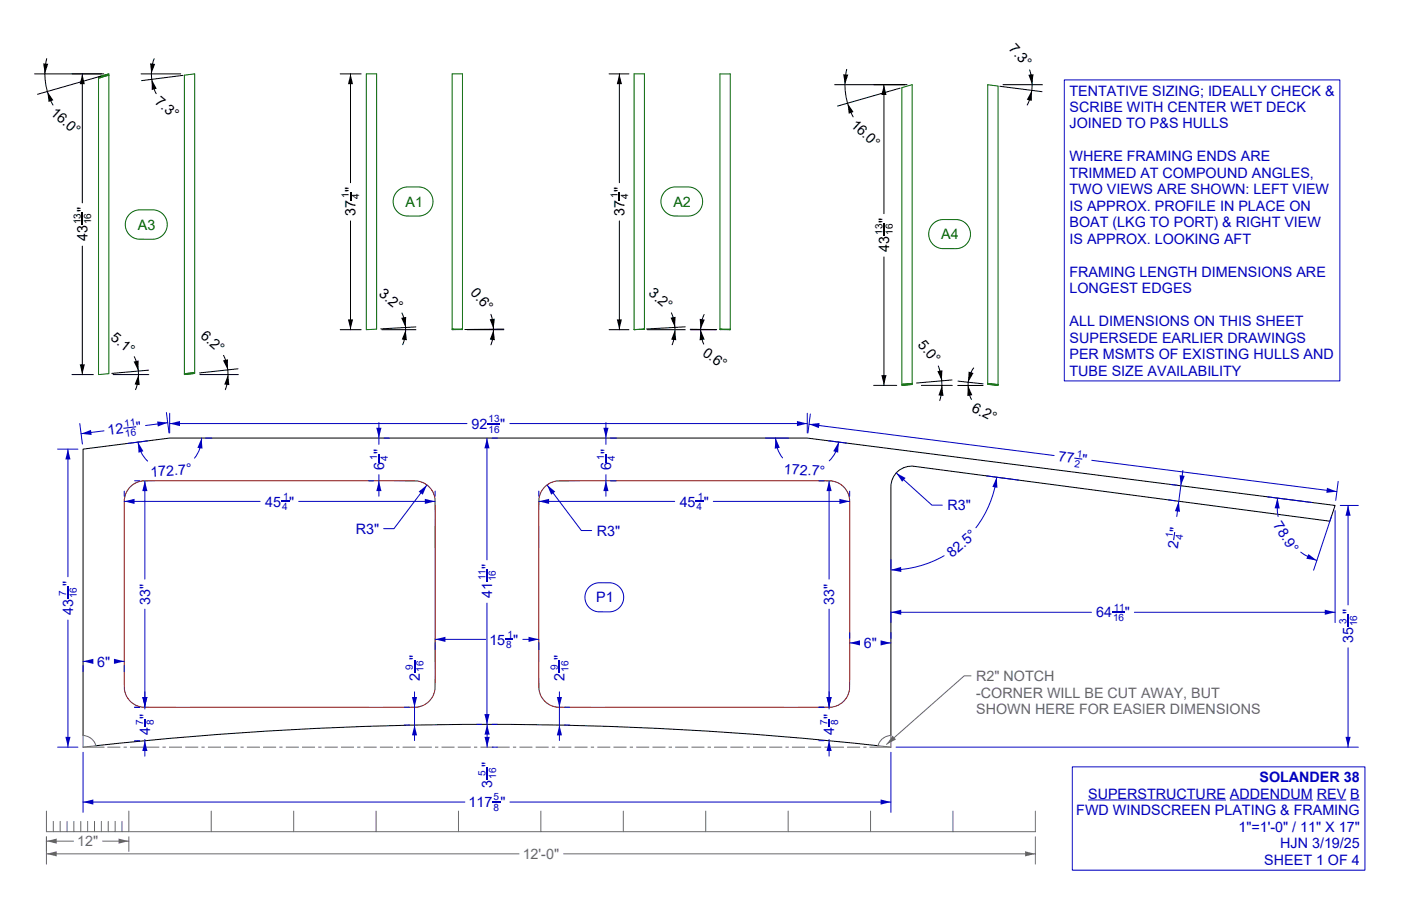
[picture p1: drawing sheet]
<svg xmlns="http://www.w3.org/2000/svg" width="432mm" height="279mm" viewBox="0 0 432 279" stroke-linecap="round" stroke-linejoin="round" font-family="sans-serif">
<!-- layer: Make2D -->
<g fill="none" stroke="#696969" stroke-width=".31">
<path d="M25.6 226.7a4.6 4.6 0 0 1 4 3.3l-4 .4zM25.6 230.4h6.5M33.1 230.4h4M38.1 230.4h1M40.1 230.4h4M45.1 230.4h4M50.1 230.4h1M52.1 230.4h4M57.1 230.4h4M62.1 230.4h1M64.1 230.4h4M69.1 230.4h4"/>
<path d="M74.1 230.4h1M76.1 230.4h4M81.1 230.4h4M86.1 230.4h1M88.1 230.4h4M93.1 230.4h4M98.1 230.4h1M100.1 230.4h4M105.1 230.4h4M110.1 230.4h1M112.1 230.4h4M117.1 230.4h4"/>
<path d="M122.1 230.4h1M124.1 230.4h4M129.1 230.4h4M134.1 230.4h1M136.1 230.4h4M141.1 230.4h4M146.1 230.4h1M148.1 230.4h4M153.1 230.4h4M158.1 230.4h1M160.1 230.4h4M165.1 230.4h4"/>
<path d="M170.1 230.4h1M172.1 230.4h4M177.1 230.4h4M182.1 230.4h1M184.1 230.4h4M189.1 230.4h4M194.1 230.4h1M196.1 230.4h4M201.1 230.4h4M206.1 230.4h1M208.1 230.4h4M213.1 230.4h4"/>
<path d="M218.1 230.4h1M220.1 230.4h4M225.1 230.4h4M230.1 230.4h1M232.1 230.4h4M237.1 230.4h4M242.1 230.4h1M244.1 230.4h4M249.1 230.4h4M254.1 230.4h1M256.1 230.4h4M261.1 230.4h4"/>
<path d="M266.1 230.4h1M268.1 230.4h6.5M271.7 228.1l1.3-.9 1.6-.5v3.7l-4-.4z"/>
</g>
<g fill="none" stroke="#006300" stroke-width=".31">
<path d="M30.4 23.7l3.1-.9v92.4l-3.1 .3zM30.6 24h.1M33.3 23.2h.1M33.3 22.9v.3l-2.7 .8v-.4M33.5 23.2l-3.1 .9M112.9 22.8h3.2v78.7l-3.2 .2zM195.4 22.8h3.2v78.7l-3.2 .1zM122.5 59a4.5 4.5 0 0 1 3.2-1.4l3.7 .1a4.5 4.5 0 0 1 4.1 4.6 4.5 4.5 0 0 1-4.5 4.3h-3.7a4.5 4.5 0 0 1-3.9-2.9 4.5 4.5 0 0 1 1.1-4.7zM205 59a4.5 4.5 0 0 1 3.2-1.4l4.3 .1a4.5 4.5 0 0 1 4.1 4.6 4.5 4.5 0 0 1-4.5 4.3h-4.3a4.5 4.5 0 0 1-3.8-2.9 4.5 4.5 0 0 1 1-4.7zM39.9 66a4.5 4.5 0 0 1 3.2-1.3h4.3a4.5 4.5 0 0 1 4.1 4.7 4.5 4.5 0 0 1-4.5 4.4h-4.2a4.5 4.5 0 0 1-3.9-3 4.5 4.5 0 0 1 1-4.8zM287.6 69a4.5 4.5 0 0 1 3.1-1.3h4.3a4.5 4.5 0 0 1 4.1 4.7 4.5 4.5 0 0 1-4.5 4.3h-4.3a4.5 4.5 0 0 1-3.8-3 4.5 4.5 0 0 1 1.1-4.7zM57.1 115.2h.1"/>
<path d="M57.1 115.2l2.6-.2v.2l-2.6 .3zM60 114.9v.3l-3.2 .3v-.3M60 114.9l-3.2 .3M60 114.9v-92.1l-3.2 .4v92M139.4 101.5l.2 .2M139.6 101.5h.1M139.6 101.5l2.7 .1M142.3 101.5v.1M142.5 101.5l-.2 .1M142.5 101.5h-3.1M142.5 101.5v-78.7h-3.1v78.7M195.4 101.6h.1"/>
<path d="M195.7 101.7h.1M198.3 101.5h.1M198.6 101.5h.1M198.6 101.5l-3.2 .2M221.9 101.5l.3 .2M221.9 101.5h3.2M221.9 101.5v-78.7h3.2v78.7M222.2 101.5h.1M222.2 101.5v.1M222.2 101.6l2.6 .1M224.8 101.5v.2M225.1 101.5l-.3 .2"/>
<path d="M278.2 118.5h.1M278.2 118.5l2.7-.2v.3l-2.7 .2zM280.9 118.3h.1M281.1 118.2v.4l-3.1 .3v-.4M281.1 118.2l-3.1 .3M281.1 118.2v-92.1l-3.1 .9v91.5M304.4 118.3v.2l3.2 .4v-.3M304.4 118.3l3.2 .3M304.4 118.3v-92.2l3.2 .4v92.1M304.7 118.3h.1M304.7 118.3l2.6 .3v.2l-2.6-.3zM307.3 118.6h.1"/>
</g>
<g fill="none" stroke="#000" stroke-width=".31">
<path d="M14.4 18.1a19.8 19.8 0 0 0 1.9 14.3M47.5 18.1a13.4 13.4 0 0 0 .6 10.8M10.7 22.8h21.3M25.4 22.8v39.8M31.1 23.5l-19.6 5.6M43.5 22.8h12.2M56.4 23.2l-12.8 1.7M104.9 22.8h6.4M108 22.8v33.6M187.7 22.8h6.1M190.9 22.8v33.6M257.2 26.1h22.4"/>
<path d="M261 21.4a20.8 20.8 0 0 0 1.9 14.6M272.4 26.1v39.8M277.4 27.2l-19.2 5.5M308.2 26.6l13 1.7M309.1 26.1h12.2M317.3 21.6a13.7 13.7 0 0 1-.7 10.8M25.4 75.9v39.6M108 68.1v33.6M190.9 68.1v33.6M272.4 79.2v39.7M123.9 96.5a12.2 12.2 0 0 1 .2 9.8M151.3 96.9a14.3 14.3 0 0 1 0 9.5"/>
<path d="M206.9 96.5a12.7 12.7 0 0 1 .3 9.8M217 97a10.7 10.7 0 0 0-.1 9.1M22.2 115.5h6.6M34.9 115.5h11M41.4 110a12.4 12.4 0 0 1 .4 10.2M45.8 114.2l-11.3 1M61.6 115.5h11.9M68.9 109.6a13.5 13.5 0 0 1 .5 10.6M73.4 113.7l-11.9 1.3M104.9 101.7h6.4M117.7 101.7h10.5M128.2 100.8l-10.8 .6"/>
<path d="M143.9 101.7h11.4M155.3 101.5l-12 .1M187.7 101.7h6.1M199.5 101.7h11.7M211.2 100.8l-11.9 .7M212.8 101.7h8M212.8 101.6h8.1M269.3 118.9h7.1M284 118.9h9.5M289.2 112.9a16.4 16.4 0 0 1 .4 10.7M293.4 117.2l-10.9 .9M295.2 118.9h7.8"/>
<path d="M295.3 117.5l7.7 .9M300.1 113.5a9.3 9.3 0 0 0-.7 9.7M29.6 230a1105.5 1105.5 0 0 1 241 0M274.6 226.7v-76.6a6.4 6.4 0 0 1 7.2-6.3l128.1 16.9 1.6-4.8-162.7-20.8h-196.5l-26.7 3.4v88.2"/>
</g>
<g fill="#000">
<path d="M13.3 19.6l1.6 .1-1.1 3.1zM14.6 28.2l1.9 2.7-1.5 .6zM25.4 22.8l.8 3.2h-1.6zM46.2 19.5l1.6 .2-1.1 3.1zM46.8 24.5l1.5 2.9-1.5 .3zM108 22.8l.8 3.2h-1.6zM190.9 22.8l.8 3.2h-1.6zM259.9 22.9l1.6 .1-1.1 3.1zM261.2 31.8l1.9 2.7-1.5 .6zM272.4 26.1l.8 3.2h-1.6zM318 27.9v3.2l-1.5-.3zM317 23.1l1.5-.2-.4 3.2z"/>
<path d="M24.6 112.3h1.6l-.8 3.2zM41.2 111.5l1.5-.3-.1 3.2zM42.7 115.5l.4 3.3-1.6-.2zM68.7 111.2l1.6-.4-.1 3.3zM70.3 115.5l.4 3.3-1.6-.2zM107.2 98.5h1.6l-.8 3.2zM123.6 98l1.6-.3-.2 3.3zM125 101.7l.4 3.2-1.6-.2zM150.9 98.5l1.6-.2-.4 3.2zM152.1 101.7l.4 3.2-1.5-.2zM190.1 98.5h1.6l-.8 3.2zM206.7 98l1.5-.3-.2 3.3z"/>
<path d="M208 101.7l.4 3.2-1.5-.2zM215.9 101.7l1.3 3-1.6 .3zM215.7 98.3l1.5 .3-1.3 3zM271.6 115.7h1.6l-.8 3.2zM288.9 114.5l1.6-.3-.2 3.2zM290.3 118.9l.5 3.2-1.6-.2zM298.4 118.9l1.3 3-1.6 .2zM298.5 114.6l1.6 .4-1.7 2.9z"/>
</g>
<path d="M108 59.3v2.5M190.9 59.3v2.5M25.4 65.5v4M272.4 68.8v4" fill="none" stroke="#000" stroke-width=".33"/>
<path d="M275.1 226.9l1 1.2-2.9 1.5z" fill="#696969"/>
<path d="M299.3 208.4h-2.1l-24 21.2" fill="none" stroke="#696969" stroke-width=".31"/>
<path d="M40.2 150.1l1.2-1 1.2-.5a10.1 10.1 0 0 1 4.8-.3h81.2a6.4 6.4 0 0 1 5.5 5.5v55.6a8.9 8.9 0 0 1-.9 5.6 6.4 6.4 0 0 1-4.6 3.1h-84.8a6.4 6.4 0 0 1-5.5-5.5v-53.2a19 19 0 0 1 .4-7.1zM167.9 150.1a6.7 6.7 0 0 1 3.6-1.8h81.3a9.9 9.9 0 0 1 5.4 .5 6.4 6.4 0 0 1 3.7 5.8v54.8a8.9 8.9 0 0 1-.9 5.6 6.4 6.4 0 0 1-4.6 3.1h-84.9a6.4 6.4 0 0 1-5.4-5.5v-55.6a8.9 8.9 0 0 1 .8-5.6z" fill="none" stroke="#7f0000" stroke-width=".31"/>
<path d="M181.6 181a4.5 4.5 0 0 1 3.2-1.3h3.3a4.5 4.5 0 0 1 4.1 4.7 4.5 4.5 0 0 1-4.5 4.3h-3.3a4.5 4.5 0 0 1-3.8-3 4.5 4.5 0 0 1 1-4.7z" fill="none" stroke="#0000bf" stroke-width=".31"/>
<path d="M415.5 189.5v4" fill="none" stroke="#0000bf" stroke-width=".33"/>
<g fill="#0000bf">
<path d="M414.7 227.2h1.6l-.8 3.2z"/>
<path d="M415.5 155.9l.8 3.2h-1.6z"/>
</g>
<path d="M413.1 155.9h5.6M415.5 155.9v30.7M415.5 199.8v30.6M276.2 230.4h142.5" fill="none" stroke="#0000bf" stroke-width=".31"/>
<path d="M150.1 236.6v3.9" fill="none" stroke="#0000bf" stroke-width=".33"/>
<g fill="#0000bf">
<path d="M150.1 223.4l.8 3.2h-1.6z"/>
<path d="M149.3 227.2h1.6l-.8 3.2z"/>
</g>
<path d="M150.1 223.4v7M151.7 230.4h1.6M151.7 223.4h1.6" fill="none" stroke="#0000bf" stroke-width=".31"/>
<path d="M129 151.6l2.6-2-1.3 3z" fill="#0000bf"/>
<path d="M131.6 149.6l-10.2 13.4h-3.2" fill="none" stroke="#0000bf" stroke-width=".31"/>
<g fill="#0000bf">
<path d="M255.5 148.3l.8 3.1h-1.6z"/>
<path d="M254.7 214.9h1.6l-.8 3.2z"/>
</g>
<path d="M252.4 148.3h1.5M255.5 148.3v30.3M255.5 187.8v30.3M252.4 218.1h1.5" fill="none" stroke="#0000bf" stroke-width=".31"/>
<path d="M214.4 154.6h2.5" fill="none" stroke="#0000bf" stroke-width=".33"/>
<g fill="#0000bf">
<path d="M166.1 154.6l3.1-.8v1.6z"/>
<path d="M258.7 153.8l3.2 .8-3.2 .8z"/>
</g>
<path d="M166.1 151.4v1.6M166.1 154.6h41.8M219.8 154.6h42.1M261.9 151.4v1.6" fill="none" stroke="#0000bf" stroke-width=".31"/>
<path d="M116.8 140v2.5" fill="none" stroke="#0000bf" stroke-width=".33"/>
<g fill="#0000bf">
<path d="M116.8 148.3l.8 3.1h-1.6z"/>
<path d="M116 131.9h1.6l-.8 3.2z"/>
</g>
<path d="M116.8 130.3v6.7M118.4 135.1h1.6M113.6 148.3h1.6M116.8 146.4v6.6" fill="none" stroke="#0000bf" stroke-width=".31"/>
<g fill="#0000bf">
<path d="M35.1 203.2l3.2 .8-3.2 .7z"/>
<path d="M25.6 204l3.2-.8v1.5z"/>
</g>
<path d="M25.6 205.3v1.8M25.6 204h2.9M35.3 204h3M38.3 205.3v1.8" fill="none" stroke="#0000bf" stroke-width=".31"/>
<path d="M127.8 203.6v4" fill="none" stroke="#0000bf" stroke-width=".33"/>
<g fill="#0000bf">
<path d="M127 214.9h1.6l-.8 3.2z"/>
<path d="M127.8 223.6l.8 3.2h-1.6z"/>
</g>
<path d="M124.6 218.1h1.6M127.8 213.4v15M124.6 223.6h1.7" fill="none" stroke="#0000bf" stroke-width=".31"/>
<path d="M44.6 221.6v2.5" fill="none" stroke="#0000bf" stroke-width=".33"/>
<g fill="#0000bf">
<path d="M43.9 214.9h1.5l-.8 3.2z"/>
<path d="M44.6 228.4l.8 3.2h-1.5z"/>
</g>
<path d="M41.5 218.1h1.6M44.6 213.4v5.3M41.5 228.4h1.6M44.6 228v5.2" fill="none" stroke="#0000bf" stroke-width=".31"/>
<g fill="#0000bf">
<path d="M261.9 198.3l3.2-.8v1.6z"/>
<path d="M271.4 197.5l3.2 .8-3.2 .8z"/>
</g>
<path d="M261.9 195.1v1.8M261.9 198.3h2.9M271.6 198.3h3M274.6 195.1v1.8" fill="none" stroke="#0000bf" stroke-width=".31"/>
<path d="M150.1 175.6v4" fill="none" stroke="#0000bf" stroke-width=".33"/>
<g fill="#0000bf">
<path d="M149.3 220.2h1.6l-.8 3.2z"/>
<path d="M150.1 135.1l.8 3.2h-1.6z"/>
</g>
<path d="M150.1 135.1v37.5M151.7 135.1h1.6M150.1 186v37.4M146.9 223.4h1.6" fill="none" stroke="#0000bf" stroke-width=".31"/>
<path d="M155.7 197.2h2.5" fill="none" stroke="#0000bf" stroke-width=".33"/>
<g fill="#0000bf">
<path d="M134.1 197.2l3.2-.8v1.6z"/>
<path d="M162.9 196.4l3.2 .8-3.2 .8z"/>
</g>
<path d="M134.1 198.2v2.1M134.1 197.2h15.6M161.1 197.2h5M166.1 198.2v2.1" fill="none" stroke="#0000bf" stroke-width=".31"/>
<path d="M151.7 247.3h2.5" fill="none" stroke="#0000bf" stroke-width=".33"/>
<g fill="#0000bf">
<path d="M25.6 247.3l3.2-.8v1.6z"/>
<path d="M271.4 246.5l3.2 .8-3.2 .8z"/>
</g>
<path d="M25.6 232v18.5M274.6 232v18.5M25.6 247.3h117.7M157.2 247.3h117.4" fill="none" stroke="#0000bf" stroke-width=".31"/>
<path d="M168.6 149.5l2.5 2.1-1.2 1z" fill="#0000bf"/>
<path d="M168.6 149.5l10.6 14.1h3.2" fill="none" stroke="#0000bf" stroke-width=".31"/>
<g fill="none" stroke="#696969" stroke-width=".31">
<path d="M14.3 250.1v6.4h304.8v-6.4M16.4 253.3v3.2M18.5 253.3v3.2M20.7 253.3v3.2M22.8 253.3v3.2M24.9 253.3v3.2M27 253.3v3.2M29.1 253.3v3.2M31.2 253.3v3.2M33.4 253.3v3.2M35.5 253.3v3.2M37.6 253.3v3.2"/>
<path d="M39.7 250.1v6.4M65.1 250.1v6.4M90.5 250.1v6.4M115.9 250.1v6.4M141.3 250.1v6.4M166.7 250.1v6.4M192.1 250.1v6.4M217.5 250.1v6.4M242.9 250.1v6.4M268.3 250.1v6.4M293.7 250.1v6.4"/>
</g>
<g fill="#696969">
<path d="M14.3 259.4l3.2-.8v1.6z"/>
<path d="M36.5 258.6l3.2 .8-3.2 .8z"/>
</g>
<path d="M14.3 258.1v4.5M14.3 259.4h8.4M31.6 259.4h8.1M39.7 258.1v4.5" fill="none" stroke="#696969" stroke-width=".31"/>
<g fill="#696969">
<path d="M14.3 263.3l3.2-.8v1.6z"/>
<path d="M315.9 262.5l3.2 .8-3.2 .8z"/>
</g>
<path d="M14.3 258.1v8.4M319.1 258.1v8.4M14.3 263.3h145.7M173.7 263.3h145.4" fill="none" stroke="#696969" stroke-width=".31"/>
<path d="M172.4 203.6v4" fill="none" stroke="#0000bf" stroke-width=".33"/>
<g fill="#0000bf">
<path d="M171.6 214.9h1.6l-.8 3.2z"/>
<path d="M172.4 223.6l.8 3.2h-1.6z"/>
</g>
<path d="M172.4 213.4v15M174 218.1h1.6M173.9 223.6h1.7" fill="none" stroke="#0000bf" stroke-width=".31"/>
<path d="M255.5 221.6v2.5" fill="none" stroke="#0000bf" stroke-width=".33"/>
<g fill="#0000bf">
<path d="M254.7 214.9h1.6l-.8 3.2z"/>
<path d="M255.5 228.4l.8 3.2h-1.6z"/>
</g>
<path d="M252.4 218.1h1.5M255.5 213.4v5.3M252.4 228.4h1.5M255.5 228v5.2" fill="none" stroke="#0000bf" stroke-width=".31"/>
<g fill="#0000bf">
<path d="M43.9 214.9h1.5l-.8 3.2z"/>
<path d="M44.6 148.3l.8 3.1h-1.5z"/>
</g>
<path d="M41.5 148.3h1.6M44.6 148.3v30.3M44.6 187.8v30.3M41.5 218.1h1.6" fill="none" stroke="#0000bf" stroke-width=".31"/>
<path d="M86.6 154.6h2.5" fill="none" stroke="#0000bf" stroke-width=".33"/>
<g fill="#0000bf">
<path d="M38.3 154.6l3.2-.8v1.6z"/>
<path d="M130.9 153.8l3.2 .8-3.2 .8z"/>
</g>
<path d="M38.3 151.4v1.6M38.3 154.6h41.9M92.1 154.6h42M134.1 151.4v1.6" fill="none" stroke="#0000bf" stroke-width=".31"/>
<path d="M276.2 145.9l2.9 1.5-1.1 1.2z" fill="#0000bf"/>
<path d="M276.2 145.9l11 9.9h3.2" fill="none" stroke="#0000bf" stroke-width=".31"/>
<g fill="#0000bf">
<path d="M274.6 175.8l3.1-1 .1 1.6z"/>
<path d="M307.2 147.2l.2 3.2-1.5-.2z"/>
</g>
<path d="M304.1 146.8l9.9 1.3M307.2 147.2a33 33 0 0 1-6.4 15.6M274.6 172.6v2.8M291 171.4a33 33 0 0 1-16.4 4.4" fill="none" stroke="#0000bf" stroke-width=".31"/>
<g fill="#0000bf">
<path d="M239 135.1l1.3 3-1.5 .3z"/>
<path d="M258.5 136.3l-.2 3.3-1.5-.5z"/>
</g>
<path d="M235.9 135.1h7.2M239 135.1a9.8 9.8 0 0 0 2.2 6.1M255.3 135.9l5.5 .7M258.5 136.3a9.8 9.8 0 0 1-2.9 5.8" fill="none" stroke="#0000bf" stroke-width=".31"/>
<g fill="#0000bf">
<path d="M42.5 136.3l1.7 2.9-1.5 .4z"/>
<path d="M62.1 135.1l.3 3.3-1.6-.3z"/>
</g>
<path d="M42.5 136.3a9.9 9.9 0 0 0 3 5.9M45.5 136l-6.1 .7M62.1 135.1a9.9 9.9 0 0 1-2.2 6.2M63.4 135.1h1.9" fill="none" stroke="#0000bf" stroke-width=".31"/>
<g fill="#0000bf">
<path d="M38 131.9l3.9-.5 .1 .4-3.9 .5z"/>
<path d="M25 133.8l3-1.2 .2 1.5z"/>
<path d="M48.4 130l3.3 .4-3.1 1.1z"/>
</g>
<path d="M24.6 130.6l.8 6.3M32.1 132.9l-7.1 .9M51.3 127.2l.8 6.3M51.7 130.4l-6.8 .8" fill="none" stroke="#0000bf" stroke-width=".31"/>
<path d="M150.2 130.6h4" fill="none" stroke="#0000bf" stroke-width=".33"/>
<g fill="#0000bf">
<path d="M52.3 130.6l3.2-.8v1.6z"/>
<path d="M245.6 129.8l3.2 .8-3.2 .8z"/>
</g>
<path d="M52.3 127.4v6.1M52.3 130.6h91.6M157.1 130.6h91.7M248.8 127.4v6.1" fill="none" stroke="#0000bf" stroke-width=".31"/>
<g fill="#0000bf">
<path d="M331.1 141.1l2.5 .3-.1 .3-2.4-.3z"/>
<path d="M249.4 130.8l3.2-.4-.2 1.6z"/>
<path d="M409 150.4l3 1.2-3.2 .4z"/>
</g>
<path d="M249.4 130.8l75.5 9.7M249.8 127.7l-.8 5.8M336.5 142l75.5 9.6M412.4 148.5l-.7 5.8" fill="none" stroke="#0000bf" stroke-width=".31"/>
<g fill="#0000bf">
<path d="M393.8 153.6l.6 3.2h-1.6z"/>
<path d="M403.3 170.9l2.6 1.9-3.3-.5z"/>
</g>
<path d="M390.6 153.2l13.6 1.7M393.8 153.6l-.2 2.8 .3 2.9M410.4 159.3l-5.5 16.6M400.9 170.3l2.4 1.5 2.6 1" fill="none" stroke="#0000bf" stroke-width=".31"/>
<path d="M342.7 188.8h4" fill="none" stroke="#0000bf" stroke-width=".33"/>
<g fill="#0000bf">
<path d="M408.3 188l3.2 .8-3.2 .8z"/>
<path d="M274.6 188.8l3.2-.8v1.6z"/>
</g>
<path d="M411.5 157.5v34.5M274.6 188.7v3.3M274.6 188.8h61.8M349.6 188.8h61.9" fill="none" stroke="#0000bf" stroke-width=".31"/>
<g fill="#0000bf">
<path d="M361.9 164.1h.3l-.3 2.5-.3-.1z"/>
<path d="M363.6 146.5l1.5 .3-1.2 3z"/>
<path d="M363.3 154.6l.4 3.2-1.6-.2z"/>
</g>
<path d="M360.2 154.2l2 .2M360.8 149.4l2.1 .3M364.6 145.1l-1.9 14.2" fill="none" stroke="#0000bf" stroke-width=".31"/>
<path d="M186.8 140v2.5" fill="none" stroke="#0000bf" stroke-width=".33"/>
<g fill="#0000bf">
<path d="M186.8 148.3l.7 3.1h-1.5z"/>
<path d="M186 131.9h1.5l-.7 3.2z"/>
</g>
<path d="M186.8 130.3v6.7M188.1 135.1h1.8M186.8 146.4v6.6M188.1 148.3h1.8" fill="none" stroke="#0000bf" stroke-width=".31"/>
<path d="M20.9 180.8v4" fill="none" stroke="#0000bf" stroke-width=".33"/>
<g fill="#0000bf">
<path d="M20.1 227.2h1.6l-.8 3.2z"/>
<path d="M20.9 138.5l.8 3.2h-1.6z"/>
</g>
<path d="M328 24.6h85v92.9h-85zM17.8 138.5h6.2M20.9 138.5v39.4M20.9 191.2v39.2M17.8 230.4h6.2M330.5 236.5h90.2v31.9h-90.2zM335.4 246.7h42.4M379.1 246.7h25.5M405.8 246.7h9.1M416.1 246.7h3" fill="none" stroke="#0000bf" stroke-width=".31"/>
<g font-size="4.4">
<text x="310.8" y="15.1" transform="rotate(48 310.8 15.1)">7.3°</text>
<text x="15.4" y="35.1" transform="rotate(42 15.4 35.1)">16.0°</text>
<text x="47.5" y="31.8" transform="rotate(40 47.5 31.8)">7.3°</text>
<text x="262" y="38.7" transform="rotate(43 262 38.7)">16.0°</text>
<text x="26.9" y="65.5" transform="rotate(-90 26.9 65.5)">&quot;</text>
<text x="109.6" y="66.7" transform="rotate(-90 109.6 66.7)">37 &quot;</text>
<text x="192.5" y="66.7" transform="rotate(-90 192.5 66.7)">37 &quot;</text>
<text x="274" y="68.8" transform="rotate(-90 274 68.8)">&quot;</text>
<text x="26.9" y="74.4" transform="rotate(-90 26.9 74.4)">43</text>
<text x="274" y="77.7" transform="rotate(-90 274 77.7)">43</text>
<text x="116.5" y="91" transform="rotate(39 116.5 91)">3.2°</text>
<text x="144.8" y="90.4" transform="rotate(49 144.8 90.4)">0.6°</text>
<text x="199.7" y="90.7" transform="rotate(41 199.7 90.7)">3.2°</text>
<text x="33.9" y="104.6" transform="rotate(38 33.9 104.6)">5.1°</text>
<text x="61.6" y="104" transform="rotate(41 61.6 104)">6.2°</text>
<text x="282.7" y="106.3" transform="rotate(50 282.7 106.3)">5.0°</text>
<text x="216.3" y="109.4" transform="rotate(36 216.3 109.4)">0.6°</text>
<text x="299.2" y="126.7" transform="rotate(28 299.2 126.7)">6.2°</text>
</g>
<g font-size="4.4" fill="#0000bf">
<text x="329.6" y="29.5">TENTATIVE SIZING; IDEALLY CHECK &amp;</text>
<text x="329.6" y="34.5">SCRIBE WITH CENTER WET DECK</text>
<text x="329.6" y="39.6">JOINED TO P&amp;S HULLS</text>
<text x="329.6" y="49.8">WHERE FRAMING ENDS ARE</text>
<text x="329.6" y="54.9">TRIMMED AT COMPOUND ANGLES,</text>
<text x="329.6" y="59.9">TWO VIEWS ARE SHOWN: LEFT VIEW</text>
<text x="329.6" y="65">IS APPROX. PROFILE IN PLACE ON</text>
<text x="329.6" y="70.1">BOAT (LKG TO PORT) &amp; RIGHT VIEW</text>
<text x="329.6" y="75.2">IS APPROX. LOOKING AFT</text>
<text x="329.6" y="85.3">FRAMING LENGTH DIMENSIONS ARE</text>
<text x="329.6" y="90.4">LONGEST EDGES</text>
<text x="329.6" y="100.6">ALL DIMENSIONS ON THIS SHEET</text>
<text x="329.6" y="105.7">SUPERSEDE EARLIER DRAWINGS</text>
<text x="329.6" y="110.7">PER MSMTS OF EXISTING HULLS AND</text>
<text x="329.6" y="115.8">TUBE SIZE AVAILABILITY</text>
<text x="33.4" y="134.3" transform="rotate(-7 33.4 134.3)">12</text>
<text x="42.2" y="133.2" transform="rotate(-7 42.2 133.2)">&quot;</text>
<text x="145.3" y="132.2">92</text>
<text x="154.2" y="132.2">&quot;</text>
<text x="326.1" y="142.2" transform="rotate(7 326.1 142.2)">77 &quot;</text>
<text x="46.5" y="147" transform="rotate(-4 46.5 147)">172.7°</text>
<text x="118.4" y="145" transform="rotate(-90 118.4 145)">6 &quot;</text>
<text x="188.3" y="145" transform="rotate(-90 188.3 145)">6 &quot;</text>
<text x="241.5" y="146.1" transform="rotate(4 241.5 146.1)">172.7°</text>
<text x="81.7" y="156.2">45 &quot;</text>
<text x="209.5" y="156.2">45 &quot;</text>
<text x="292" y="157.4">R3&quot;</text>
<text x="392.3" y="161.9" transform="rotate(58 392.3 161.9)">78.9°</text>
<text x="109.7" y="164.6">R3&quot;</text>
<text x="183.9" y="165.2">R3&quot;</text>
<text x="293.5" y="172.1" transform="rotate(-41 293.5 172.1)">82.5°</text>
<text x="363" y="169.2" transform="rotate(-82 363 169.2)">2 &quot;</text>
<text x="151.7" y="175.6" transform="rotate(-90 151.7 175.6)">&quot;</text>
<text x="22.5" y="180.8" transform="rotate(-90 22.5 180.8)">&quot;</text>
<text x="151.7" y="184.5" transform="rotate(-90 151.7 184.5)">41</text>
<text x="183.8" y="185.8">P1</text>
<text x="22.5" y="189.7" transform="rotate(-90 22.5 189.7)">43</text>
<text x="46.2" y="186.4" transform="rotate(-90 46.2 186.4)">33&quot;</text>
<text x="257.1" y="186.4" transform="rotate(-90 257.1 186.4)">33&quot;</text>
<text x="337.8" y="190.4">64</text>
<text x="346.7" y="190.4">&quot;</text>
<text x="417.1" y="189.5" transform="rotate(-90 417.1 189.5)">&quot;</text>
<text x="129.3" y="203.6" transform="rotate(-90 129.3 203.6)">&quot;</text>
<text x="150.8" y="198.8">15 &quot;</text>
<text x="174" y="203.6" transform="rotate(-90 174 203.6)">&quot;</text>
<text x="266.2" y="199.9">6&quot;</text>
<text x="417.1" y="198.4" transform="rotate(-90 417.1 198.4)">35</text>
<text x="29.9" y="205.5">6&quot;</text>
<text x="129.3" y="210" transform="rotate(-90 129.3 210)">2</text>
<text x="174" y="210" transform="rotate(-90 174 210)">2</text>
<text x="46.2" y="226.5" transform="rotate(-90 46.2 226.5)">4 &quot;</text>
<text x="257.1" y="226.5" transform="rotate(-90 257.1 226.5)">4 &quot;</text>
<text x="151.7" y="236.6" transform="rotate(-90 151.7 236.6)">&quot;</text>
<text x="151.7" y="243" transform="rotate(-90 151.7 243)">3</text>
<text x="388.2" y="241.3">SOLANDER 38</text>
<text x="144.4" y="248.9">117 &quot;</text>
<text x="331.7" y="251.5">FWD WINDSCREEN PLATING &amp; FRAMING</text>
<text x="335.4" y="246.4">SUPERSTRUCTURE ADDENDUM REV B</text>
<text x="381.7" y="256.5">1&quot;=1'-0&quot; / 11&quot; X 17&quot;</text>
<text x="394.6" y="261.6">HJN 3/19/25</text>
<text x="389.7" y="266.7">SHEET 1 OF 4</text>
</g>
<g font-size="4.4" fill="#006300">
<text x="125" y="63.7">A1</text>
<text x="207.6" y="63.7">A2</text>
<text x="42.5" y="70.8">A3</text>
<text x="290.1" y="73.8">A4</text>
</g>
<g font-size="4.4" fill="#696969">
<text x="300.9" y="210.1">R2&quot; NOTCH</text>
<text x="300.9" y="215.1">-CORNER WILL BE CUT AWAY, BUT</text>
<text x="300.9" y="220.2">SHOWN HERE FOR EASIER DIMENSIONS</text>
<text x="23.8" y="261">12&quot;</text>
<text x="161.1" y="264.9">12'-0&quot;</text>
</g>
<g font-size="3.1">
<text x="107.5" y="61.1" transform="rotate(-90 107.5 61.1)">1</text>
<text x="110.7" y="61.5" transform="rotate(-90 110.7 61.5)">4</text>
<text x="190.4" y="61.1" transform="rotate(-90 190.4 61.1)">1</text>
<text x="193.6" y="61.5" transform="rotate(-90 193.6 61.5)">4</text>
<text x="24.9" y="69.1" transform="rotate(-90 24.9 69.1)">13</text>
<text x="28.1" y="69.1" transform="rotate(-90 28.1 69.1)">16</text>
<text x="271.9" y="72.5" transform="rotate(-90 271.9 72.5)">13</text>
<text x="275.2" y="72.5" transform="rotate(-90 275.2 72.5)">16</text>
</g>
<g font-size="3.1" fill="#0000bf">
<text x="38.5" y="131.5" transform="rotate(-7 38.5 131.5)">11</text>
<text x="150.6" y="130.1">13</text>
<text x="38.7" y="134.8" transform="rotate(-7 38.7 134.8)">16</text>
<text x="150.6" y="133.4">16</text>
<text x="116.3" y="141.8" transform="rotate(-90 116.3 141.8)">1</text>
<text x="119.5" y="142.2" transform="rotate(-90 119.5 142.2)">4</text>
<text x="186.3" y="141.8" transform="rotate(-90 186.3 141.8)">1</text>
<text x="189.5" y="142.2" transform="rotate(-90 189.5 142.2)">4</text>
<text x="331.8" y="140.9" transform="rotate(7 331.8 140.9)">1</text>
<text x="331.1" y="144" transform="rotate(7 331.1 144)">2</text>
<text x="87.3" y="154.1">1</text>
<text x="215.1" y="154.1">1</text>
<text x="86.9" y="157.3">4</text>
<text x="214.7" y="157.3">4</text>
<text x="361.3" y="165.8" transform="rotate(-82 361.3 165.8)">1</text>
<text x="364.5" y="166.6" transform="rotate(-82 364.5 166.6)">4</text>
<text x="149.6" y="179" transform="rotate(-90 149.6 179)">11</text>
<text x="152.9" y="179.2" transform="rotate(-90 152.9 179.2)">16</text>
<text x="20.4" y="183.7" transform="rotate(-90 20.4 183.7)">7</text>
<text x="23.7" y="184.4" transform="rotate(-90 23.7 184.4)">16</text>
<text x="343.1" y="191.6">16</text>
<text x="343.3" y="188.3">11</text>
<text x="156.4" y="196.7">1</text>
<text x="415" y="192.4" transform="rotate(-90 415 192.4)">3</text>
<text x="418.2" y="193.1" transform="rotate(-90 418.2 193.1)">16</text>
<text x="156.1" y="199.9">8</text>
<text x="127.3" y="206.5" transform="rotate(-90 127.3 206.5)">9</text>
<text x="130.5" y="207.3" transform="rotate(-90 130.5 207.3)">16</text>
<text x="171.9" y="206.5" transform="rotate(-90 171.9 206.5)">9</text>
<text x="175.2" y="207.3" transform="rotate(-90 175.2 207.3)">16</text>
<text x="44.2" y="223.7" transform="rotate(-90 44.2 223.7)">7</text>
<text x="47.4" y="223.7" transform="rotate(-90 47.4 223.7)">8</text>
<text x="255" y="223.7" transform="rotate(-90 255 223.7)">7</text>
<text x="258.3" y="223.7" transform="rotate(-90 258.3 223.7)">8</text>
<text x="149.6" y="239.4" transform="rotate(-90 149.6 239.4)">5</text>
<text x="152.9" y="240.2" transform="rotate(-90 152.9 240.2)">16</text>
<text x="152.1" y="246.9">5</text>
<text x="152.1" y="250.1">8</text>
</g>
</svg>
